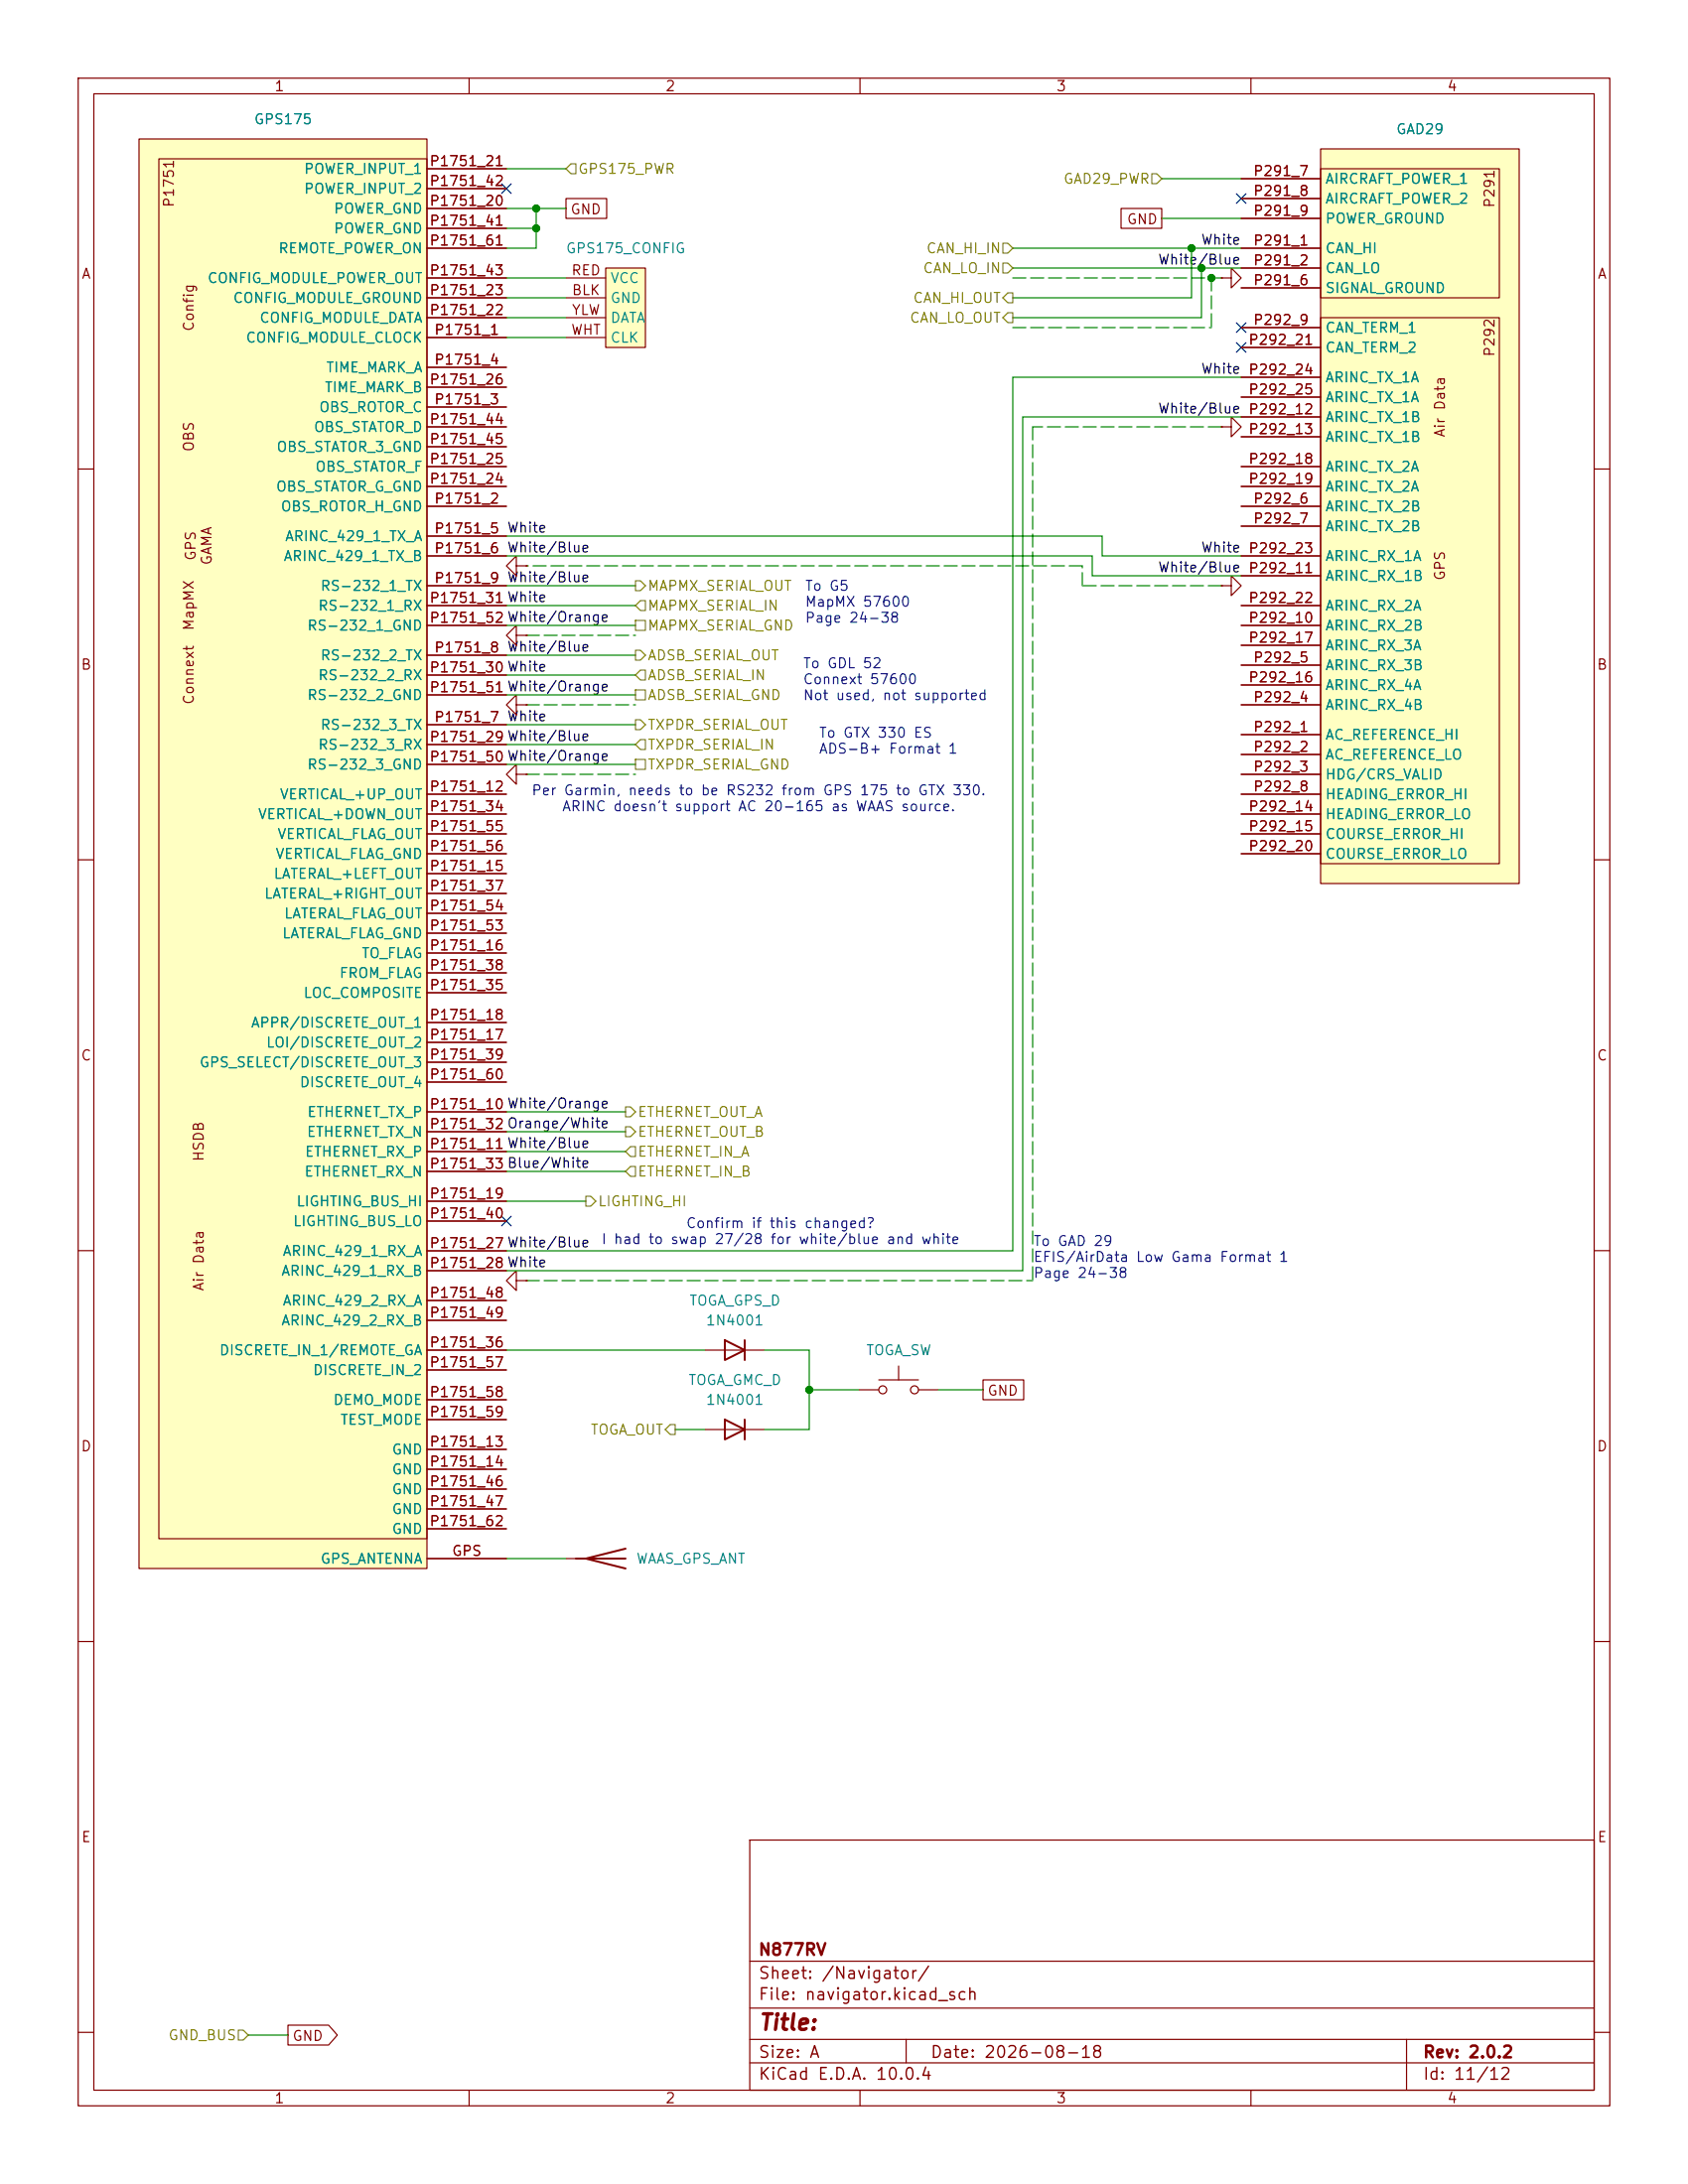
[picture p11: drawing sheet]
<svg xmlns="http://www.w3.org/2000/svg" width="216mm" height="279mm" viewBox="0 0 216 279" stroke-linecap="round" stroke-linejoin="round" font-family="sans-serif">
<g fill="none" stroke="#840000" stroke-width=".15">
<path d="M10 10h195.9v259.4h-195.9zM12 12h191.9v255.4h-191.9zM60 10v2M110 10v2M160 10v2M10 60h2M203.9 60h2M10 110h2M203.9 110h2M10 160h2M203.9 160h2M90.2 182.9h7.6"/>
<path d="M10 210h2M203.9 210h2M95.9 235.4h108v32h-108zM10 260h2M95.9 256.9h108M95.9 250.9h108M203.9 260h2M60 267.4v2M95.9 263.9h108M95.9 260.9h108M110 267.4v2M115.9 260.9v3"/>
<path d="M160 267.4v2M179.9 260.9v6.5"/>
</g>
<path d="M92.7 181.6l2.5 1.3-2.5 1.3zM95.2 181.6v2.6" fill="none" stroke="#840000" stroke-width=".25"/>
<g fill="#ffffc2">
<path d="M17.8 17.8h36.8v182.9h-36.8z"/>
<path d="M20.3 20.3h34.3v176.6h-34.3z"/>
</g>
<g fill="none" stroke="#840000" stroke-width=".15">
<path d="M17.8 17.8h36.8v182.9h-36.8zM20.3 20.3h34.3v176.6h-34.3zM54.6 26.7h10.2M54.6 21.6h10.2M54.6 38.1h10.2M54.6 29.2h10.2M54.6 24.1h10.2M54.6 35.6h10.2M54.6 31.8h10.2M54.6 43.2h10.2M54.6 52.1h10.2M54.6 47h10.2"/>
<path d="M54.6 40.6h10.2M54.6 59.7h10.2M54.6 49.5h10.2M54.6 54.6h10.2M54.6 57.2h10.2M54.6 64.8h10.2M54.6 68.6h10.2M54.6 71.1h10.2M54.6 74.9h10.2M54.6 62.2h10.2M54.6 77.5h10.2M54.6 92.7h10.2"/>
<path d="M54.6 83.8h10.2M54.6 95.3h10.2M54.6 86.4h10.2M54.6 97.8h10.2M54.6 88.9h10.2M54.6 80h10.2M66 99.1v-1.3l-1.2 1.3 1.2 1.2v-1.2h1.3M67.3 99.1h.1M54.6 101.6h10.2M54.6 111.8h10.2M54.6 104.1h10.2M54.6 114.3h10.2"/>
<path d="M54.6 119.4h10.2M54.6 116.8h10.2M54.6 106.7h10.2M54.6 109.2h10.2M54.6 121.9h10.2M54.6 133.4h10.2M54.6 130.8h10.2M54.6 127h10.2M54.6 124.5h10.2M54.6 135.9h10.2M54.6 138.4h10.2M54.6 142.2h10.2"/>
<path d="M54.6 147.3h10.2M54.6 153.7h10.2M54.6 144.8h10.2M54.6 149.9h10.2M54.6 156.2h10.2M54.6 160h10.2M54.6 162.6h10.2M54.6 172.7h10.2M54.6 166.4h10.2M54.6 168.9h10.2M54.6 175.3h10.2M54.6 179.1h10.2"/>
<path d="M54.6 199.4h10.2M54.6 185.4h10.2M54.6 188h10.2M54.6 190.5h10.2M54.6 193h10.2M54.6 181.6h10.2M54.6 195.6h10.2"/>
</g>
<g fill="#ffffc2">
<path d="M168.9 19.1h25.4v93.9h-25.4z"/>
<path d="M168.9 21.6h22.9v16.5h-22.9z"/>
<path d="M168.9 40.6h22.9v69.9h-22.9z"/>
</g>
<g fill="none" stroke="#840000" stroke-width=".15">
<path d="M168.9 19.1h25.4v93.9h-25.4zM156.2 35.6h1.3v-1.3l1.2 1.3-1.2 1.2v-1.2M156.2 35.6h.1M158.7 31.8h10.2M158.7 34.3h10.2M158.7 36.8h10.2M158.7 22.9h10.2M158.7 25.4h10.2M158.7 27.9h10.2M168.9 21.6h22.9v16.5h-22.9zM156.2 54.6h1.3v-1.3l1.2 1.3-1.2 1.3v-1.3M156.2 54.6h.1"/>
<path d="M158.7 41.9h10.2M158.7 53.3h10.2M158.7 55.9h10.2M158.7 59.7h10.2M158.7 44.5h10.2M158.7 48.3h10.2M158.7 50.8h10.2M168.9 40.6h22.9v69.9h-22.9zM156.2 74.9h1.3v-1.2l1.2 1.2-1.2 1.3v-1.3M156.2 74.9h.1M158.7 64.8h10.2M158.7 67.3h10.2"/>
<path d="M158.7 73.7h10.2M158.7 62.2h10.2M158.7 77.5h10.2M158.7 71.1h10.2M158.7 94h10.2M158.7 96.5h10.2M158.7 99.1h10.2M158.7 90.2h10.2M158.7 85.1h10.2M158.7 80h10.2M158.7 87.6h10.2M158.7 82.6h10.2"/>
<path d="M158.7 101.6h10.2M158.7 104.1h10.2M158.7 106.7h10.2M158.7 109.2h10.2M72.4 199.4h2.5"/>
</g>
<path d="M73.7 199.4h6.3M80 198.1l-5.1 1.3 5.1 1.3" fill="none" stroke="#840000" stroke-width=".25"/>
<path d="M77.5 34.3h5v10.2h-5z" fill="#ffffc2"/>
<g fill="none" stroke="#840000" stroke-width=".15">
<path d="M54.6 38.1h10.2M54.6 35.6h10.2M54.6 31.8h10.2M54.6 26.7h10.2M54.6 21.6h10.2M54.6 29.2h10.2M54.6 24.1h10.2M72.4 25.4h5.2v2.5h-5.2zM72.4 38.1h5.1M72.4 35.6h5.1M77.5 34.3h5v10.2h-5zM143.4 26.7h5.2v2.5h-5.2z"/>
<path d="M156.2 35.6h.1M158.7 31.8h10.2M158.7 34.3h10.2M158.7 36.8h10.2M158.7 22.9h10.2M158.7 25.4h10.2M158.7 27.9h10.2M54.6 43.2h10.2M54.6 40.6h10.2M54.6 59.7h10.2M54.6 52.1h10.2M54.6 47h10.2"/>
<path d="M54.6 49.5h10.2M54.6 54.6h10.2M54.6 57.2h10.2M72.4 43.2h5.1M72.4 40.6h5.1M156.2 54.6h.1M158.7 41.9h10.2M158.7 53.3h10.2M158.7 55.9h10.2M158.7 59.7h10.2M158.7 44.5h10.2M158.7 48.3h10.2"/>
<path d="M158.7 50.8h10.2M54.6 64.8h10.2M54.6 62.2h10.2M54.6 77.5h10.2M54.6 71.1h10.2M54.6 68.6h10.2M54.6 74.9h10.2M66 72.4v-1.3l-1.2 1.3 1.2 1.3v-1.3h1.3M67.3 72.4h.1M156.2 74.9h.1M158.7 64.8h10.2M158.7 67.3h10.2"/>
<path d="M158.7 73.7h10.2M158.7 62.2h10.2M158.7 77.5h10.2M158.7 71.1h10.2M54.6 80h10.2M54.6 92.7h10.2M54.6 83.8h10.2M54.6 95.3h10.2M54.6 86.4h10.2M54.6 97.8h10.2M54.6 88.9h10.2M66 81.3v-1.3l-1.2 1.3 1.2 1.3v-1.3h1.3"/>
<path d="M66 90.2v-1.3l-1.2 1.3 1.2 1.2v-1.2h1.3M67.3 81.3h.1M67.3 90.2h.1M67.3 99.1h.1M158.7 94h10.2M158.7 96.5h10.2M158.7 99.1h10.2M158.7 90.2h10.2M158.7 85.1h10.2M158.7 80h10.2M158.7 87.6h10.2M158.7 82.6h10.2"/>
<path d="M54.6 101.6h10.2M54.6 104.1h10.2M54.6 106.7h10.2M54.6 109.2h10.2M54.6 111.8h10.2M54.6 114.3h10.2M54.6 119.4h10.2M54.6 116.8h10.2M158.7 101.6h10.2M158.7 104.1h10.2M158.7 106.7h10.2M158.7 109.2h10.2"/>
<path d="M54.6 121.9h10.2M54.6 133.4h10.2M54.6 130.8h10.2M54.6 127h10.2M54.6 124.5h10.2M54.6 135.9h10.2M54.6 138.4h10.2M54.6 142.2h10.2M54.6 147.3h10.2M54.6 153.7h10.2M54.6 144.8h10.2M54.6 149.9h10.2"/>
<path d="M54.6 156.2h10.2M54.6 172.7h10.2M54.6 160h10.2M54.6 162.6h10.2M54.6 166.4h10.2M54.6 168.9h10.2M54.6 175.3h10.2M54.6 179.1h10.2M66 163.8v-1.2l-1.2 1.2 1.2 1.3v-1.3h1.3M67.3 163.8h.1M90.2 172.7h7.6M109.9 177.8h2.5"/>
<path d="M112.4 176.5h5.1M114.9 174.8v1.7M117.5 177.8h2.5M125.7 176.5h5.2v2.6h-5.2zM54.6 199.4h10.2M54.6 185.4h10.2M54.6 188h10.2M54.6 190.5h10.2M54.6 193h10.2M54.6 181.6h10.2M54.6 195.6h10.2M36.8 259.1h5.2l1.1 1.3-1.1 1.2h-5.2z"/>
<circle cx="112.9" cy="177.8" r=".51"/>
<circle cx="117" cy="177.8" r=".51"/>
</g>
<path d="M92.7 171.5l2.5 1.2-2.5 1.3zM95.2 171.5v2.5" fill="none" stroke="#840000" stroke-width=".25"/>
<g fill="none" stroke="#848400" stroke-width=".15">
<path d="M73 21h.7v1.2h-.7l-.6-.6zM128.3 31.1h.6l.6 .7-.6 .6h-.6zM128.3 33.7h.6l.6 .6-.6 .6h-.6zM128.9 37.5h.6v1.2h-.6l-.6-.6zM147.3 22.2h.7l.6 .7-.6 .6h-.7zM128.9 40h.6v1.3h-.6l-.6-.7zM81.3 79.4h1.2v1.2h-1.2zM81.3 74.3h.6l.6 .6-.6 .7h-.6zM81.9 76.8h.6v1.3h-.6l-.6-.6zM81.3 86.4l.6-.7h.6v1.3h-.6zM81.3 97.2h1.2v1.2h-1.2zM81.3 92.1h.6l.6 .6-.6 .6h-.6z"/>
<path d="M81.3 88.3h1.2v1.2h-1.2zM81.3 83.2h.6l.6 .6-.6 .7h-.6zM81.9 94.6h.6v1.3h-.6l-.6-.6zM74.9 153h.7l.6 .7-.6 .6h-.7zM80 141.6h.6l.7 .6-.7 .7h-.6zM80 149.9l.6-.7h.7v1.3h-.7zM80 144.1h.6l.7 .7-.7 .6h-.6zM80.6 146.7h.7v1.3h-.7l-.6-.7zM85.7 182.2h.7v1.3h-.7l-.6-.6zM30.5 259.7h.6l.6 .7-.6 .6h-.6z"/>
</g>
<g fill="none" stroke="#008400" stroke-width=".15">
<path d="M64.8 26.7h7.6M64.8 35.6h7.6M64.8 38.1h7.6M64.8 21.6h7.6M64.8 29.2h3.8M68.6 26.7v5.1h-3.8M129.5 34.3h29.2M129.5 31.8h29.2M148.6 27.9h10.1M148.6 22.9h10.1M152.4 31.8v6.3h-22.9M153.7 34.3v6.3h-24.2"/>
<path d="M64.8 40.6h7.6M64.8 43.2h7.6M158.7 48.3h-29.2v111.7h-64.7M158.7 53.3h-27.9v109.3h-66M64.8 77.5h16.5M64.8 71.1h74.9v2.6h19M64.8 68.6h76.2v2.5h17.7M64.8 74.9h16.5M64.8 95.3h16.5M64.8 83.8h16.5M64.8 97.8h16.5M64.8 80h16.5"/>
<path d="M64.8 86.4h16.5M64.8 92.7h16.5M64.8 88.9h16.5M64.8 149.9h15.2M64.8 147.3h15.2M64.8 153.7h10.1M64.8 144.8h15.2M64.8 142.2h15.2M64.8 172.7h25.4M97.8 172.7h5.7v10.2h-5.7M103.5 177.8h6.4M120 177.8h5.7"/>
<path d="M64.8 199.4h7.6M86.4 182.9h3.8M31.7 260.4h5.1"/>
</g>
<g fill="none" stroke="#008400" stroke-width=".15" stroke-dasharray="1.7 .6">
<path d="M129.5 35.6h25.4M154.9 35.6h1.3M154.9 35.6v6.3M129.5 41.9h25.4M132.1 54.6v109.2M156.2 54.6h-24.1M138.4 74.9v-2.5M138.4 72.4h-71.1M156.2 74.9h-17.8M67.3 99.1h14M67.3 81.3h14M67.3 90.2h14"/>
<path d="M67.3 163.8h64.8"/>
</g>
<path d="M64.2 23.5l1.2 1.2M65.4 23.5l-1.2 1.2M158.1 24.8l1.3 1.2M159.4 24.8l-1.3 1.2M158.1 41.3l1.3 1.2M158.1 43.8l1.3 1.3M159.4 41.3l-1.3 1.2M159.4 43.8l-1.3 1.3M64.2 155.6l1.2 1.2M65.4 155.6l-1.2 1.2" fill="none" stroke="#000084" stroke-width=".15"/>
<g fill="#008400" stroke="#008400" stroke-width=".13">
<circle cx="154.9" cy="35.6" r=".46"/>
<circle cx="152.4" cy="31.8" r=".46"/>
<circle cx="153.7" cy="34.3" r=".46"/>
<circle cx="68.6" cy="26.7" r=".46"/>
<circle cx="103.5" cy="177.8" r=".46"/>
<circle cx="68.6" cy="29.2" r=".46"/>
</g>
<text font-size="2" fill="#840000" x="96.9" y="260.2">Title:</text>
<g font-size="1.5" fill="#840000">
<text x="96.9" y="250.5">N877RV</text>
<text x="96.9" y="256.2">File: navigator.kicad_sch</text>
<text x="96.9" y="253.5">Sheet: /Navigator/</text>
<text x="96.9" y="263.6">Size: A</text>
<text x="118.9" y="263.6">Date: 2026-08-18</text>
<text x="181.9" y="263.6">Rev: 2.0.2</text>
<text x="96.9" y="266.4">KiCad E.D.A. 10.0.4</text>
<text x="181.9" y="266.4">Id: 11/12</text>
</g>
<g font-size="1.3" fill="#840000">
<text x="35" y="12">1</text>
<text x="85" y="12">2</text>
<text x="135" y="12">3</text>
<text x="185" y="12">4</text>
<text x="54.8" y="21.6">P1751_21</text>
<text x="160.2" y="22.8">P291_7</text>
<text x="22.6" y="26.6" transform="rotate(-90 22.6 26.6)">P1751</text>
<text x="54.8" y="26.6">P1751_20</text>
<text x="54.8" y="29.2">P1751_41</text>
<text x="54.8" y="24.1">P1751_42</text>
<text x="72.9" y="27.7">GND</text>
<text x="144" y="29">GND</text>
<text x="160.2" y="25.4">P291_8</text>
<text x="160.2" y="27.9">P291_9</text>
<text x="191.5" y="26.7" transform="rotate(-90 191.5 26.7)">P291</text>
<text x="10.3" y="36">A</text>
<text x="54.8" y="35.5">P1751_43</text>
<text x="54.8" y="31.7">P1751_61</text>
<text x="73" y="35.5">RED</text>
<text x="160.2" y="31.7">P291_1</text>
<text x="160.2" y="34.3">P291_2</text>
<text x="204.2" y="36">A</text>
<text x="54.8" y="40.6">P1751_22</text>
<text x="54.8" y="38.1">P1751_23</text>
<text x="73" y="38.1">BLK</text>
<text x="73" y="40.6">YLW</text>
<text x="160.2" y="36.8">P291_6</text>
<text x="160.2" y="41.9">P292_9</text>
<text x="25.1" y="42.5" transform="rotate(-90 25.1 42.5)">Config</text>
<text x="55.4" y="43.2">P1751_1</text>
<text x="55.4" y="47">P1751_4</text>
<text x="73" y="43.2">WHT</text>
<text x="159.6" y="44.4">P292_21</text>
<text x="191.5" y="45.7" transform="rotate(-90 191.5 45.7)">P292</text>
<text x="54.8" y="49.5">P1751_26</text>
<text x="55.4" y="52">P1751_3</text>
<text x="159.6" y="50.8">P292_25</text>
<text x="159.6" y="53.3">P292_12</text>
<text x="159.6" y="48.2">P292_24</text>
<text x="25.1" y="57.9" transform="rotate(-90 25.1 57.9)">OBS</text>
<text x="54.8" y="59.7">P1751_25</text>
<text x="54.8" y="54.6">P1751_44</text>
<text x="54.8" y="57.1">P1751_45</text>
<text x="159.6" y="55.9">P292_13</text>
<text x="159.6" y="59.7">P292_18</text>
<text x="185.1" y="56" transform="rotate(-90 185.1 56)">Air Data</text>
<text x="54.8" y="62.2">P1751_24</text>
<text x="55.4" y="64.7">P1751_2</text>
<text x="159.6" y="62.2">P292_19</text>
<text x="160.2" y="64.7">P292_6</text>
<text x="25.3" y="71.8" transform="rotate(-90 25.3 71.8)">GPS</text>
<text x="55.4" y="68.6">P1751_5 White</text>
<text x="55.4" y="71.1">P1751_6 White/Blue</text>
<text x="55.4" y="68.6">P1751_5</text>
<text x="55.4" y="71.1">P1751_6</text>
<text x="159.6" y="71.1">P292_23</text>
<text x="160.2" y="67.3">P292_7</text>
<text x="27.4" y="72.4" transform="rotate(-90 27.4 72.4)">GAMA</text>
<text x="54.8" y="77.4">P1751_31 White</text>
<text x="54.8" y="77.4">P1751_31</text>
<text x="55.4" y="74.9">P1751_9 White/Blue</text>
<text x="55.4" y="74.9">P1751_9</text>
<text x="159.6" y="77.4">P292_22</text>
<text x="159.6" y="73.6">P292_11</text>
<text x="185.1" y="74.4" transform="rotate(-90 185.1 74.4)">GPS</text>
<text x="25.1" y="80.8" transform="rotate(-90 25.1 80.8)">MapMX</text>
<text x="54.8" y="80">P1751_52 White/Orange</text>
<text x="54.8" y="80">P1751_52</text>
<text x="55.4" y="83.8">P1751_8 White/Blue</text>
<text x="55.4" y="83.8">P1751_8</text>
<text x="159.6" y="80">P292_10</text>
<text x="159.6" y="82.5">P292_17</text>
<text x="10.3" y="86">B</text>
<text x="54.8" y="86.3">P1751_30 White</text>
<text x="54.8" y="88.9">P1751_51 White/Orange</text>
<text x="54.8" y="86.3">P1751_30</text>
<text x="54.8" y="88.9">P1751_51</text>
<text x="159.6" y="87.6">P292_16</text>
<text x="160.2" y="85.1">P292_5</text>
<text x="204.2" y="86">B</text>
<text x="25.1" y="90.2" transform="rotate(-90 25.1 90.2)">Connext</text>
<text x="54.8" y="95.2">P1751_29 White/Blue</text>
<text x="54.8" y="95.2">P1751_29</text>
<text x="55.4" y="92.7">P1751_7 White</text>
<text x="55.4" y="92.7">P1751_7</text>
<text x="160.2" y="94">P292_1</text>
<text x="160.2" y="90.1">P292_4</text>
<text x="54.8" y="101.6">P1751_12</text>
<text x="54.8" y="97.8">P1751_50 White/Orange</text>
<text x="54.8" y="97.8">P1751_50</text>
<text x="160.2" y="96.5">P292_2</text>
<text x="160.2" y="99">P292_3</text>
<text x="160.2" y="101.6">P292_8</text>
<text x="54.8" y="104.1">P1751_34</text>
<text x="54.8" y="106.7">P1751_55</text>
<text x="159.6" y="104.1">P292_14</text>
<text x="159.6" y="106.7">P292_15</text>
<text x="54.8" y="111.7">P1751_15</text>
<text x="54.8" y="109.2">P1751_56</text>
<text x="159.6" y="109.2">P292_20</text>
<text x="54.8" y="114.3">P1751_37</text>
<text x="54.8" y="119.4">P1751_53</text>
<text x="54.8" y="116.8">P1751_54</text>
<text x="54.8" y="121.9">P1751_16</text>
<text x="54.8" y="124.4">P1751_38</text>
<text x="54.8" y="130.8">P1751_18</text>
<text x="54.8" y="127">P1751_35</text>
<text x="10.3" y="136">C</text>
<text x="54.8" y="133.3">P1751_17</text>
<text x="54.8" y="135.9">P1751_39</text>
<text x="204.2" y="136">C</text>
<text x="54.8" y="142.2">P1751_10 White/Orange</text>
<text x="54.8" y="138.4">P1751_60</text>
<text x="54.8" y="142.2">P1751_10</text>
<text x="26.4" y="148.7" transform="rotate(-90 26.4 148.7)">HSDB</text>
<text x="54.8" y="147.3">P1751_11 White/Blue</text>
<text x="54.8" y="144.8">P1751_32 Orange/White</text>
<text x="54.8" y="149.8">P1751_33 Blue/White</text>
<text x="54.8" y="147.3">P1751_11</text>
<text x="54.8" y="144.8">P1751_32</text>
<text x="54.8" y="149.8">P1751_33</text>
<text x="54.8" y="153.6">P1751_19</text>
<text x="54.8" y="160">P1751_27 White/Blue</text>
<text x="54.8" y="156.2">P1751_40</text>
<text x="54.8" y="160">P1751_27</text>
<text x="26.4" y="165.3" transform="rotate(-90 26.4 165.3)">Air Data</text>
<text x="54.8" y="162.5">P1751_28 White</text>
<text x="54.8" y="166.3">P1751_48</text>
<text x="54.8" y="162.5">P1751_28</text>
<text x="54.8" y="172.7">P1751_36</text>
<text x="54.8" y="168.9">P1751_49</text>
<text x="54.8" y="175.2">P1751_57</text>
<text x="54.8" y="179">P1751_58</text>
<text x="126.2" y="178.9">GND</text>
<text x="10.3" y="186">D</text>
<text x="54.8" y="185.4">P1751_13</text>
<text x="54.8" y="181.6">P1751_59</text>
<text x="204.2" y="186">D</text>
<text x="54.8" y="187.9">P1751_14</text>
<text x="54.8" y="190.5">P1751_46</text>
<text x="54.8" y="193">P1751_47</text>
<text x="54.8" y="195.6">P1751_62</text>
<text x="57.7" y="199.4">GPS</text>
<text x="10.3" y="236">E</text>
<text x="204.2" y="236">E</text>
<text x="37.3" y="261.4">GND</text>
<text x="35" y="269.4">1</text>
<text x="85" y="269.4">2</text>
<text x="135" y="269.4">3</text>
<text x="185" y="269.4">4</text>
</g>
<g font-size="1.3" fill="#008484">
<text x="32.4" y="16.2">GPS175</text>
<text x="178.5" y="17.5">GAD29</text>
<text x="38.8" y="22.6">POWER_INPUT_1</text>
<text x="169.4" y="23.8">AIRCRAFT_POWER_1</text>
<text x="38.8" y="25.1">POWER_INPUT_2</text>
<text x="42.6" y="27.6">POWER_GND</text>
<text x="169.4" y="26.4">AIRCRAFT_POWER_2</text>
<text x="169.4" y="28.9">POWER_GROUND</text>
<text x="35.5" y="32.7">REMOTE_POWER_ON</text>
<text x="42.6" y="30.2">POWER_GND</text>
<text x="72.3" y="32.7">GPS175_CONFIG</text>
<text x="169.4" y="32.7">CAN_HI</text>
<text x="169.4" y="35.3">CAN_LO</text>
<text x="26.4" y="36.5">CONFIG_MODULE_POWER_OUT</text>
<text x="29.7" y="39.1">CONFIG_MODULE_GROUND</text>
<text x="33.1" y="41.6">CONFIG_MODULE_DATA</text>
<text x="78" y="39.1">GND</text>
<text x="78" y="36.5">VCC</text>
<text x="78" y="41.6">DATA</text>
<text x="169.4" y="37.8">SIGNAL_GROUND</text>
<text x="31.3" y="44.2">CONFIG_MODULE_CLOCK</text>
<text x="41.6" y="48">TIME_MARK_A</text>
<text x="78" y="44.2">CLK</text>
<text x="169.4" y="42.9">CAN_TERM_1</text>
<text x="169.4" y="45.4">CAN_TERM_2</text>
<text x="40.7" y="53">OBS_ROTOR_C</text>
<text x="41.4" y="50.5">TIME_MARK_B</text>
<text x="169.4" y="49.2">ARINC_TX_1A</text>
<text x="169.4" y="51.8">ARINC_TX_1A</text>
<text x="35.3" y="58.1">OBS_STATOR_3_GND</text>
<text x="40" y="55.6">OBS_STATOR_D</text>
<text x="169.4" y="54.3">ARINC_TX_1B</text>
<text x="169.4" y="56.9">ARINC_TX_1B</text>
<text x="35.2" y="63.2">OBS_STATOR_G_GND</text>
<text x="35.8" y="65.7">OBS_ROTOR_H_GND</text>
<text x="40.2" y="60.7">OBS_STATOR_F</text>
<text x="169.4" y="65.7">ARINC_TX_2B</text>
<text x="169.4" y="60.7">ARINC_TX_2A</text>
<text x="169.4" y="63.2">ARINC_TX_2A</text>
<text x="36.4" y="69.6">ARINC_429_1_TX_A</text>
<text x="169.4" y="68.3">ARINC_TX_2B</text>
<text x="36.2" y="72.1">ARINC_429_1_TX_B</text>
<text x="40.9" y="75.9">RS-232_1_TX</text>
<text x="169.4" y="74.6">ARINC_RX_1B</text>
<text x="169.4" y="72.1">ARINC_RX_1A</text>
<text x="39.2" y="81">RS-232_1_GND</text>
<text x="40.6" y="78.4">RS-232_1_RX</text>
<text x="169.4" y="81">ARINC_RX_2B</text>
<text x="169.4" y="83.5">ARINC_RX_3A</text>
<text x="169.4" y="78.4">ARINC_RX_2A</text>
<text x="39.2" y="89.9">RS-232_2_GND</text>
<text x="40.6" y="87.3">RS-232_2_RX</text>
<text x="40.9" y="84.8">RS-232_2_TX</text>
<text x="169.4" y="86.1">ARINC_RX_3B</text>
<text x="169.4" y="88.6">ARINC_RX_4A</text>
<text x="40.9" y="93.7">RS-232_3_TX</text>
<text x="169.4" y="95">AC_REFERENCE_HI</text>
<text x="169.4" y="91.1">ARINC_RX_4B</text>
<text x="39.2" y="98.8">RS-232_3_GND</text>
<text x="40.6" y="96.2">RS-232_3_RX</text>
<text x="169.4" y="97.5">AC_REFERENCE_LO</text>
<text x="169.4" y="100">HDG/CRS_VALID</text>
<text x="32.9" y="105.1">VERTICAL_+DOWN_OUT</text>
<text x="35.4" y="107.7">VERTICAL_FLAG_OUT</text>
<text x="35.7" y="102.6">VERTICAL_+UP_OUT</text>
<text x="169.4" y="102.6">HEADING_ERROR_HI</text>
<text x="169.4" y="105.1">HEADING_ERROR_LO</text>
<text x="169.4" y="107.7">COURSE_ERROR_HI</text>
<text x="34.9" y="112.7">LATERAL_+LEFT_OUT</text>
<text x="35.2" y="110.2">VERTICAL_FLAG_GND</text>
<text x="169.4" y="110.2">COURSE_ERROR_LO</text>
<text x="33.7" y="115.3">LATERAL_+RIGHT_OUT</text>
<text x="36.2" y="117.8">LATERAL_FLAG_OUT</text>
<text x="36" y="120.4">LATERAL_FLAG_GND</text>
<text x="43.3" y="125.4">FROM_FLAG</text>
<text x="46.2" y="122.9">TO_FLAG</text>
<text x="32" y="131.8">APPR/DISCRETE_OUT_1</text>
<text x="38.7" y="128">LOC_COMPOSITE</text>
<text x="25.4" y="136.9">GPS_SELECT/DISCRETE_OUT_3</text>
<text x="33.9" y="134.3">LOI/DISCRETE_OUT_2</text>
<text x="38.2" y="139.4">DISCRETE_OUT_4</text>
<text x="39.2" y="143.2">ETHERNET_TX_P</text>
<text x="38.9" y="148.3">ETHERNET_RX_P</text>
<text x="39.1" y="145.8">ETHERNET_TX_N</text>
<text x="37.8" y="154.6">LIGHTING_BUS_HI</text>
<text x="38.8" y="150.8">ETHERNET_RX_N</text>
<text x="36.1" y="161">ARINC_429_1_RX_A</text>
<text x="37.4" y="157.2">LIGHTING_BUS_LO</text>
<text x="35.9" y="163.5">ARINC_429_1_RX_B</text>
<text x="36.1" y="167.3">ARINC_429_2_RX_A</text>
<text x="88.1" y="167.3">TOGA_GPS_D</text>
<text x="28" y="173.7">DISCRETE_IN_1/REMOTE_GA</text>
<text x="35.9" y="169.9">ARINC_429_2_RX_B</text>
<text x="90.2" y="169.9">1N4001</text>
<text x="110.7" y="173.7">TOGA_SW</text>
<text x="39.9" y="176.2">DISCRETE_IN_2</text>
<text x="88" y="177.5">TOGA_GMC_D</text>
<text x="42.5" y="180">DEMO_MODE</text>
<text x="43.4" y="182.6">TEST_MODE</text>
<text x="90.2" y="180">1N4001</text>
<text x="50" y="186.4">GND</text>
<text x="50" y="188.9">GND</text>
<text x="50" y="191.5">GND</text>
<text x="50" y="194">GND</text>
<text x="50" y="196.6">GND</text>
<text x="40.9" y="200.4">GPS_ANTENNA</text>
<text x="81.3" y="200.4">WAAS_GPS_ANT</text>
</g>
<g font-size="1.3" fill="#848400">
<text x="73.9" y="22.6">GPS175_PWR</text>
<text x="135.9" y="23.8">GAD29_PWR</text>
<text x="118" y="35.3">CAN_LO_IN</text>
<text x="118.4" y="32.7">CAN_HI_IN</text>
<text x="116.3" y="41.6">CAN_LO_OUT</text>
<text x="116.7" y="39.1">CAN_HI_OUT</text>
<text x="82.7" y="75.9">MAPMX_SERIAL_OUT</text>
<text x="82.7" y="78.4">MAPMX_SERIAL_IN</text>
<text x="82.7" y="81">MAPMX_SERIAL_GND</text>
<text x="82.7" y="87.3">ADSB_SERIAL_IN</text>
<text x="82.7" y="89.9">ADSB_SERIAL_GND</text>
<text x="82.7" y="84.8">ADSB_SERIAL_OUT</text>
<text x="82.7" y="93.7">TXPDR_SERIAL_OUT</text>
<text x="82.7" y="96.2">TXPDR_SERIAL_IN</text>
<text x="82.7" y="98.8">TXPDR_SERIAL_GND</text>
<text x="81.5" y="143.2">ETHERNET_OUT_A</text>
<text x="81.5" y="148.3">ETHERNET_IN_A</text>
<text x="81.5" y="145.8">ETHERNET_OUT_B</text>
<text x="76.4" y="154.6">LIGHTING_HI</text>
<text x="81.5" y="150.8">ETHERNET_IN_B</text>
<text x="75.4" y="183.9">TOGA_OUT</text>
<text x="21.4" y="261.3">GND_BUS</text>
</g>
<g font-size="1.3">
<text x="148" y="34.2">White/Blue</text>
<text x="153.5" y="31.6">White</text>
<text x="148" y="53.2">White/Blue P292_12</text>
<text x="153.5" y="48.1">White P292_24</text>
<text x="153.5" y="71">White P292_23</text>
<text x="148" y="73.5">White/Blue P292_11</text>
</g>
<g font-size="1.3" fill="#0000c2">
<text x="102.9" y="75.9">To G5</text>
<text x="102.9" y="77.9">MapMX 57600</text>
<text x="102.9" y="80">Page 24-38</text>
<text x="102.6" y="85.8">To GDL 52</text>
<text x="102.6" y="87.9">Connext 57600</text>
<text x="102.6" y="89.9">Not used, not supported</text>
<text x="104.6" y="94.7">To GTX 330 ES</text>
<text x="104.6" y="96.7">ADS-B+ Format 1</text>
<text x="67.9" y="102.1">Per Garmin, needs to be RS232 from GPS 175 to GTX 330.</text>
<text x="71.8" y="104.1">ARINC doesn't support AC 20-165 as WAAS source.</text>
<text x="76.8" y="159.5">I had to swap 27/28 for white/blue and white</text>
<text x="87.7" y="157.4">Confirm if this changed?</text>
<text x="132.1" y="159.7">To GAD 29</text>
<text x="132.1" y="161.8">EFIS/AirData Low Gama Format 1</text>
<text x="132.1" y="163.8">Page 24-38</text>
</g>
</svg>
